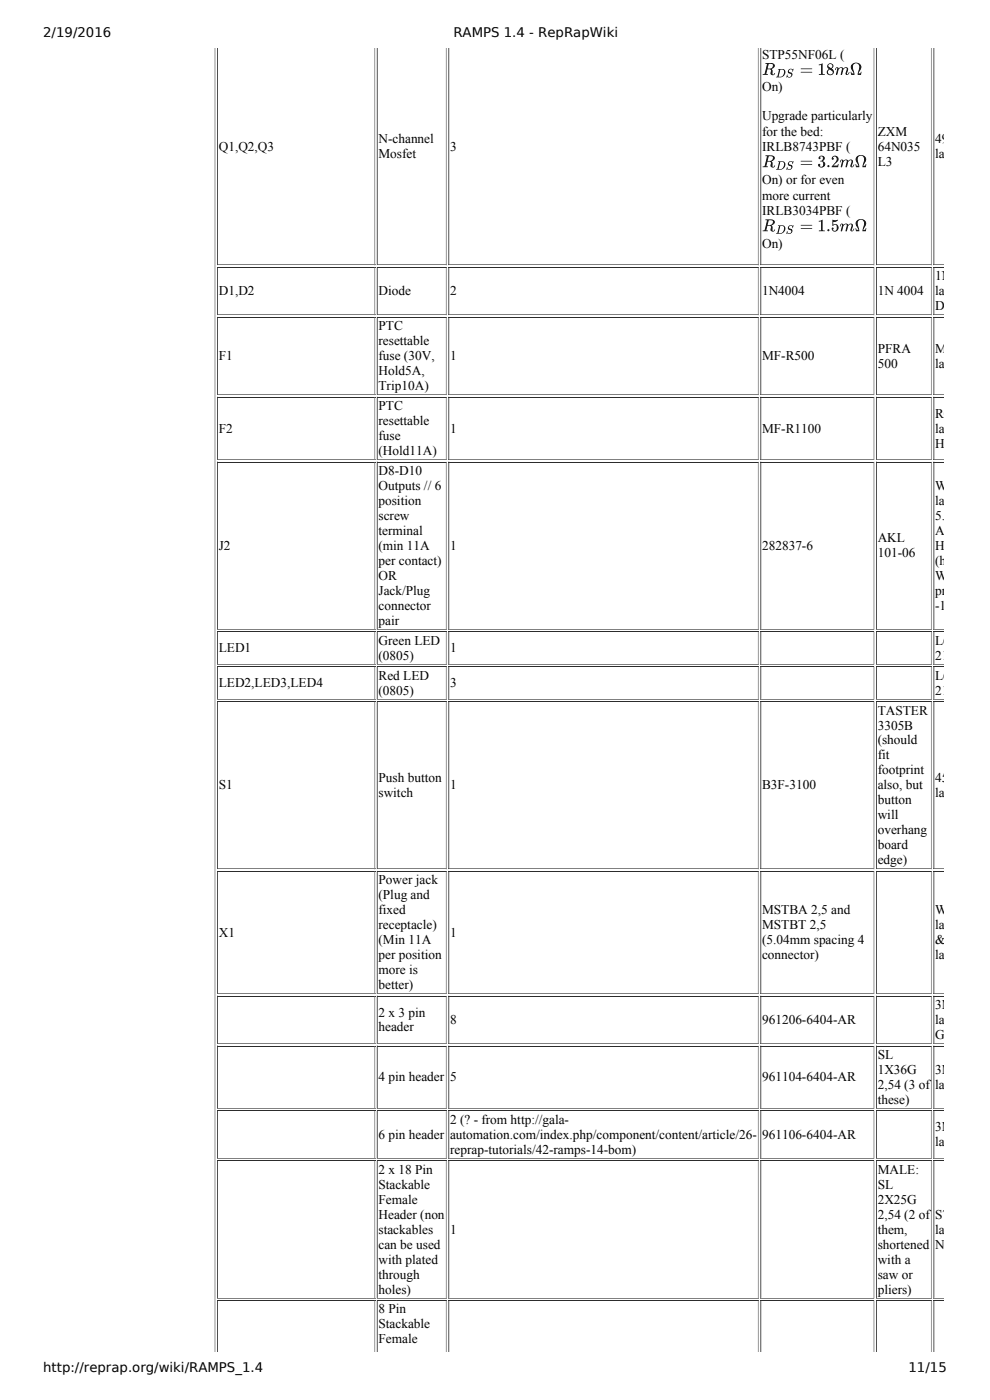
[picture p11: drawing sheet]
<svg xmlns="http://www.w3.org/2000/svg" width="210mm" height="297mm" viewBox="0 0 210 297" stroke-linecap="round" stroke-linejoin="round" font-family="sans-serif">
<g fill="none" stroke="#808080" stroke-width=".21">
<path d="M45.7 10.2v277M79.6 10.2v46.2M94.8 10.2v46.2M161 10.2v46.2M185.6 10.2v46.2M197.8 10.2v46.2M46.1 56.3h33.6M79.6 56.7v10.3M80 56.3h14.9M94.8 56.7v10.3M95.2 56.3h65.9M161 56.7v10.3"/>
<path d="M161.5 56.3h24.2M185.6 56.7v10.3M186.1 56.3h11.8M197.8 56.7v10.3M198.2 56.3h2.2M46.1 66.9h33.6M79.6 67.3v16.6M80 66.9h14.9M94.8 67.3v16.6M95.2 66.9h65.9M161 67.3v16.6M161.5 66.9h24.2"/>
<path d="M185.6 67.3v16.6M186.1 66.9h11.8M197.8 67.3v16.6M198.2 66.9h2.2M46.1 83.8h33.6M46.1 97.6h33.6M79.6 84.3v13.4M79.6 98.1v35.7M80 83.8h14.9M80 97.6h14.9M94.8 84.3v13.4M94.8 98.1v35.7"/>
<path d="M95.2 83.8h65.9M95.2 97.6h65.9M161 84.3v13.4M161 98.1v35.7M161.5 83.8h24.2M161.5 97.6h24.2M185.6 84.3v13.4M185.6 98.1v35.7M186.1 83.8h11.8M186.1 97.6h11.8M197.8 84.3v13.4M197.8 98.1v35.7"/>
<path d="M198.2 83.8h2.2M198.2 97.6h2.2M46.1 133.7h33.6M79.6 134.1v7.1M80 133.7h14.9M94.8 134.1v7.1M95.2 133.7h65.9M161 134.1v7.1M161.5 133.7h24.2M185.6 134.1v7.1M186.1 133.7h11.8M197.8 134.1v7.1"/>
<path d="M198.2 133.7h2.2M46.1 141.1h33.6M46.1 148.5h33.6M79.6 141.5v7.1M79.6 149v35.7M80 141.1h14.9M80 148.5h14.9M94.8 141.5v7.1M94.8 149v35.7M95.2 141.1h65.9M95.2 148.5h65.9M161 141.5v7.1"/>
<path d="M161 149v35.7M161.5 141.1h24.2M161.5 148.5h24.2M185.6 141.5v7.1M185.6 149v35.7M186.1 141.1h11.8M186.1 148.5h11.8M197.8 141.5v7.1M197.8 149v35.7M198.2 141.1h2.2M198.2 148.5h2.2M46.1 184.6h33.6"/>
<path d="M79.6 185v26.2M80 184.6h14.9M94.8 185v26.2M95.2 184.6h65.9M161 185v26.2M161.5 184.6h24.2M185.6 185v26.2M186.1 184.6h11.8M197.8 185v26.2M198.2 184.6h2.2M46.1 211.1h33.6M79.6 211.5v10.3"/>
<path d="M80 211.1h14.9M94.8 211.5v10.3M95.2 211.1h65.9M161 211.5v10.3M161.5 211.1h24.2M185.6 211.5v10.3M186.1 211.1h11.8M197.8 211.5v10.3M198.2 211.1h2.2M46.1 221.7h33.6M46.1 235.5h33.6M79.6 222.1v13.4"/>
<path d="M79.6 235.9v10.2M80 221.7h14.9M80 235.5h14.9M94.8 222.1v13.4M94.8 235.9v10.2M95.2 221.7h65.9M95.2 235.5h65.9M161 222.1v13.4M161 235.9v10.2M161.5 221.7h24.2M161.5 235.5h24.2M185.6 222.1v13.4"/>
<path d="M185.6 235.9v10.2M186.1 221.7h11.8M186.1 235.5h11.8M197.8 222.1v13.4M197.8 235.9v10.2M198.2 221.7h2.2M198.2 235.5h2.2M46.1 246.1h33.6M79.6 246.5v29.3M80 246.1h14.9M94.8 246.5v29.3M95.2 246.1h65.9"/>
<path d="M161 246.5v29.3M161.5 246.1h24.2M185.6 246.5v29.3M186.1 246.1h11.8M197.8 246.5v29.3M198.2 246.1h2.2M46.1 275.7h33.6M79.6 276.2v11M80 275.7h14.9M94.8 276.2v11M95.2 275.7h65.9M161 276.2v11"/>
<path d="M161.5 275.7h24.2M185.6 276.2v11M186.1 275.7h11.8M197.8 276.2v11M198.2 275.7h2.2"/>
</g>
<g fill="none" stroke="#2c2c2c" stroke-width=".21">
<path d="M46.2 10.2v46.2M80.1 10.2v46.2M95.3 10.2v46.2M161.6 10.2v46.2M186.1 10.2v46.2M198.3 10.2v46.2M46.1 56.8h33.6M46.2 56.7v10.3M80 56.8h14.9M80.1 56.7v10.3M95.2 56.8h65.9M95.3 56.7v10.3"/>
<path d="M161.5 56.8h24.2M161.6 56.7v10.3M186.1 56.8h11.8M186.1 56.7v10.3M198.2 56.8h2.2M198.3 56.7v10.3M46.1 67.4h33.6M46.2 67.3v16.6M80 67.4h14.9M80.1 67.3v16.6M95.2 67.4h65.9M95.3 67.3v16.6"/>
<path d="M161.5 67.4h24.2M161.6 67.3v16.6M186.1 67.4h11.8M186.1 67.3v16.6M198.2 67.4h2.2M198.3 67.3v16.6M46.1 84.4h33.6M46.1 98.2h33.6M46.2 84.3v13.4M46.2 98.1v35.7M80 84.4h14.9M80 98.2h14.9"/>
<path d="M80.1 84.3v13.4M80.1 98.1v35.7M95.2 84.4h65.9M95.2 98.2h65.9M95.3 84.3v13.4M95.3 98.1v35.7M161.5 84.4h24.2M161.5 98.2h24.2M161.6 84.3v13.4M161.6 98.1v35.7M186.1 84.4h11.8M186.1 98.2h11.8"/>
<path d="M186.1 84.3v13.4M186.1 98.1v35.7M198.2 84.4h2.2M198.2 98.2h2.2M198.3 84.3v13.4M198.3 98.1v35.7M46.1 134.2h33.6M46.2 134.1v7.1M80 134.2h14.9M80.1 134.1v7.1M95.2 134.2h65.9M95.3 134.1v7.1"/>
<path d="M161.5 134.2h24.2M161.6 134.1v7.1M186.1 134.2h11.8M186.1 134.1v7.1M198.2 134.2h2.2M198.3 134.1v7.1M46.1 141.6h33.6M46.1 149h33.6M46.2 141.5v7.1M46.2 149v35.7M80 141.6h14.9M80 149h14.9"/>
<path d="M80.1 141.5v7.1M80.1 149v35.7M95.2 141.6h65.9M95.2 149h65.9M95.3 141.5v7.1M95.3 149v35.7M161.5 141.6h24.2M161.5 149h24.2M161.6 141.5v7.1M161.6 149v35.7M186.1 141.6h11.8M186.1 149h11.8"/>
<path d="M186.1 141.5v7.1M186.1 149v35.7M198.2 141.6h2.2M198.2 149h2.2M198.3 141.5v7.1M198.3 149v35.7M46.1 185.1h33.6M46.2 185v26.2M80 185.1h14.9M80.1 185v26.2M95.2 185.1h65.9M95.3 185v26.2"/>
<path d="M161.5 185.1h24.2M161.6 185v26.2M186.1 185.1h11.8M186.1 185v26.2M198.2 185.1h2.2M198.3 185v26.2M46.1 211.6h33.6M46.2 211.5v10.3M80 211.6h14.9M80.1 211.5v10.3M95.2 211.6h65.9M95.3 211.5v10.3"/>
<path d="M161.5 211.6h24.2M161.6 211.5v10.3M186.1 211.6h11.8M186.1 211.5v10.3M198.2 211.6h2.2M198.3 211.5v10.3M46.1 222.2h33.6M46.1 236h33.6M46.2 222.1v13.4M46.2 235.9v10.2M80 222.2h14.9M80 236h14.9"/>
<path d="M80.1 222.1v13.4M80.1 235.9v10.2M95.2 222.2h65.9M95.2 236h65.9M95.3 222.1v13.4M95.3 235.9v10.2M161.5 222.2h24.2M161.5 236h24.2M161.6 222.1v13.4M161.6 235.9v10.2M186.1 222.2h11.8M186.1 236h11.8"/>
<path d="M186.1 222.1v13.4M186.1 235.9v10.2M198.2 222.2h2.2M198.2 236h2.2M198.3 222.1v13.4M198.3 235.9v10.2M46.1 246.6h33.6M46.2 246.5v29.3M80 246.6h14.9M80.1 246.5v29.3M95.2 246.6h65.9M95.3 246.5v29.3"/>
<path d="M161.5 246.6h24.2M161.6 246.5v29.3M186.1 246.6h11.8M186.1 246.5v29.3M198.2 246.6h2.2M198.3 246.5v29.3M46.1 276.3h33.6M46.2 276.2v11M80 276.3h14.9M80.1 276.2v11M95.2 276.3h65.9M95.3 276.2v11"/>
<path d="M161.5 276.3h24.2M161.6 276.2v11M186.1 276.3h11.8M186.1 276.2v11M198.2 276.3h2.2M198.3 276.2v11"/>
</g>
<g font-size="3.7">
<text x="161.8" y="15.9">R</text>
<text x="169.8" y="15.9">= 18mΩ</text>
<text x="161.8" y="35.5">R</text>
<text x="169.8" y="35.5">= 3.2mΩ</text>
<text x="161.8" y="49.1">R</text>
<text x="169.8" y="49.1">= 1.5mΩ</text>
</g>
<g font-size="2.8">
<text x="9.2" y="7.8">2/19/2016</text>
<text x="96.3" y="7.8">RAMPS 1.4 - RepRapWiki</text>
<text x="161.8" y="12.5">STP55NF06L (</text>
<text x="161.8" y="19.3">On)</text>
<text x="161.8" y="25.4">Upgrade particularly</text>
<text x="161.8" y="28.8">for the bed:</text>
<text x="186.4" y="28.8">ZXM</text>
<text x="46.5" y="32">Q1,Q2,Q3</text>
<text x="80.4" y="30.4">N­channel</text>
<text x="80.4" y="33.6">Mosfet</text>
<text x="95.6" y="32">3</text>
<text x="161.8" y="32.2">IRLB8743PBF (</text>
<text x="186.4" y="32">64N035</text>
<text x="186.4" y="35.2">L3</text>
<text x="198.6" y="30.4">497­6742­</text>
<text x="198.6" y="33.6">la</text>
<text x="200.6" y="33.6">ng=en&amp;s</text>
<text x="161.8" y="39">On) or for even</text>
<text x="161.8" y="42.4">more current</text>
<text x="161.8" y="45.8">IRLB3034PBF (</text>
<text x="161.8" y="52.7">On)</text>
<text x="198.6" y="59.5">1N4004FS</text>
<text x="46.5" y="62.7">D1,D2</text>
<text x="80.4" y="62.7">Diode</text>
<text x="95.6" y="62.7">2</text>
<text x="161.8" y="62.7">1N4004</text>
<text x="186.4" y="62.7">1N 4004</text>
<text x="198.6" y="62.7">la</text>
<text x="198.6" y="65.9">D</text>
<text x="200.6" y="62.7">ng=en&amp;s</text>
<text x="80.4" y="70.1">PTC</text>
<text x="46.5" y="76.5">F1</text>
<text x="80.4" y="73.3">resettable</text>
<text x="80.4" y="76.5">fuse (30V,</text>
<text x="95.6" y="76.5">1</text>
<text x="161.8" y="76.5">MF­R500</text>
<text x="186.4" y="74.9">PFRA</text>
<text x="198.6" y="74.9">M</text>
<text x="80.4" y="79.7">Hold5A,</text>
<text x="80.4" y="82.9">Trip10A)</text>
<text x="186.4" y="78.1">500</text>
<text x="198.6" y="78.1">la</text>
<text x="200.6" y="78.1">ng=en&amp;s</text>
<text x="80.4" y="87.1">PTC</text>
<text x="198.6" y="88.7">R</text>
<text x="200.5" y="88.7">GEF1100</text>
<text x="46.5" y="91.9">F2</text>
<text x="80.4" y="90.3">resettable</text>
<text x="80.4" y="93.5">fuse</text>
<text x="95.6" y="91.9">1</text>
<text x="161.8" y="91.9">MF­R1100</text>
<text x="198.6" y="91.9">la</text>
<text x="198.6" y="95.1">H</text>
<text x="200.6" y="91.9">ng=en&amp;s</text>
<text x="80.4" y="96.7">(Hold11A)</text>
<text x="80.4" y="100.9">D8­D10</text>
<text x="80.4" y="104.1">Outputs // 6</text>
<text x="80.4" y="107.3">position</text>
<text x="198.6" y="104.1">WM7857­</text>
<text x="198.6" y="107.3">la</text>
<text x="200.6" y="107.3">ng=en&amp;s</text>
<text x="80.4" y="110.4">screw</text>
<text x="80.4" y="113.6">terminal</text>
<text x="198.6" y="110.4">5.</text>
<text x="198.6" y="113.6">A</text>
<text x="46.5" y="116.8">J2</text>
<text x="80.4" y="116.8">(min 11A</text>
<text x="80.4" y="120">per contact)</text>
<text x="95.6" y="116.8">1</text>
<text x="161.8" y="116.8">282837­6</text>
<text x="186.4" y="115.2">AKL</text>
<text x="186.4" y="118.4">101­06</text>
<text x="198.6" y="116.8">H</text>
<text x="198.6" y="120">(h</text>
<text x="80.4" y="123.2">OR</text>
<text x="198.6" y="123.2">WT.z_head</text>
<text x="80.4" y="126.3">Jack/Plug</text>
<text x="80.4" y="129.5">connector</text>
<text x="198.6" y="126.3">pr</text>
<text x="198.6" y="129.5">­1</text>
<text x="80.4" y="132.7">pair</text>
<text x="80.4" y="136.9">Green LED</text>
<text x="198.6" y="136.9">L62505CT</text>
<text x="46.5" y="138.5">LED1</text>
<text x="80.4" y="140.1">(0805)</text>
<text x="95.6" y="138.5">1</text>
<text x="198.6" y="140.1">21VGD%2</text>
<text x="46.5" y="146">LED2,LED3,LED4</text>
<text x="80.4" y="144.4">Red LED</text>
<text x="80.4" y="147.5">(0805)</text>
<text x="95.6" y="146">3</text>
<text x="198.6" y="144.4">L62501CT</text>
<text x="198.6" y="147.5">21VRD%2F</text>
<text x="186.4" y="151.8">TASTER</text>
<text x="186.4" y="155">3305B</text>
<text x="186.4" y="158.1">(should</text>
<text x="186.4" y="161.3">fit</text>
<text x="46.5" y="167.7">S1</text>
<text x="80.4" y="166.1">Push button</text>
<text x="95.6" y="167.7">1</text>
<text x="161.8" y="167.7">B3F­3100</text>
<text x="186.4" y="164.5">footprint</text>
<text x="186.4" y="167.7">also, but</text>
<text x="198.6" y="166.1">450­1648­</text>
<text x="80.4" y="169.3">switch</text>
<text x="186.4" y="170.9">button</text>
<text x="198.6" y="169.3">la</text>
<text x="200.6" y="169.3">ng=en&amp;s</text>
<text x="186.4" y="174.1">will</text>
<text x="186.4" y="177.2">overhang</text>
<text x="186.4" y="180.4">board</text>
<text x="186.4" y="183.6">edge)</text>
<text x="80.4" y="187.8">Power jack</text>
<text x="80.4" y="191">(Plug and</text>
<text x="80.4" y="194.2">fixed</text>
<text x="80.4" y="197.4">receptacle)</text>
<text x="161.8" y="194.2">MSTBA 2,5 and</text>
<text x="161.8" y="197.4">MSTBT 2,5</text>
<text x="198.6" y="194.2">WM7847­</text>
<text x="198.6" y="197.4">la</text>
<text x="200.6" y="197.4">ng=en&amp;s</text>
<text x="46.5" y="199">X1</text>
<text x="80.4" y="200.6">(Min 11A</text>
<text x="80.4" y="203.7">per position</text>
<text x="95.6" y="199">1</text>
<text x="161.8" y="200.6">(5.04mm spacing 4</text>
<text x="161.8" y="203.7">connector)</text>
<text x="198.6" y="200.6">&amp;</text>
<text x="198.6" y="203.7">la</text>
<text x="200.6" y="203.7">ng=en&amp;s</text>
<text x="80.4" y="206.9">more is</text>
<text x="80.4" y="210.1">better)</text>
<text x="80.4" y="215.9">2 x 3 pin</text>
<text x="198.6" y="214.3">3M9459­ND</text>
<text x="80.4" y="219.1">header</text>
<text x="95.6" y="217.5">8</text>
<text x="161.8" y="217.5">961206­6404­AR</text>
<text x="198.6" y="217.5">la</text>
<text x="198.6" y="220.7">G</text>
<text x="200.6" y="217.5">ng=en&amp;s</text>
<text x="186.4" y="224.9">SL</text>
<text x="80.4" y="229.7">4 pin header</text>
<text x="95.6" y="229.7">5</text>
<text x="161.8" y="229.7">961104­6404­AR</text>
<text x="186.4" y="228.1">1X36G</text>
<text x="186.4" y="231.3">2,54 (3 of</text>
<text x="198.6" y="228.1">3M9449­ND</text>
<text x="198.6" y="231.3">la</text>
<text x="200.6" y="231.3">ng=en&amp;s</text>
<text x="95.6" y="238.7">2 (? ­ from http://gala-</text>
<text x="186.4" y="234.5">these)</text>
<text x="80.4" y="241.9">6 pin header</text>
<text x="95.6" y="241.9">automation.com/index.php/component/content/article/26­</text>
<text x="95.6" y="245.1">reprap­tutorials/42­ramps­14­bom)</text>
<text x="161.8" y="241.9">961106­6404­AR</text>
<text x="198.6" y="240.3">3M9451­ND</text>
<text x="198.6" y="243.5">la</text>
<text x="200.6" y="243.5">ng=en&amp;s</text>
<text x="80.4" y="249.3">2 x 18 Pin</text>
<text x="186.4" y="249.3">MALE:</text>
<text x="80.4" y="252.5">Stackable</text>
<text x="80.4" y="255.7">Female</text>
<text x="186.4" y="252.5">SL</text>
<text x="186.4" y="255.7">2X25G</text>
<text x="80.4" y="258.9">Header (non</text>
<text x="80.4" y="262.1">stackables</text>
<text x="95.6" y="262.1">1</text>
<text x="186.4" y="258.9">2,54 (2 of</text>
<text x="186.4" y="262.1">them,</text>
<text x="198.6" y="258.9">S7121­ND</text>
<text x="198.6" y="262.1">la</text>
<text x="200.6" y="262.1">ng=en&amp;s</text>
<text x="80.4" y="265.2">can be used</text>
<text x="80.4" y="268.4">with plated</text>
<text x="186.4" y="265.2">shortened</text>
<text x="186.4" y="268.4">with a</text>
<text x="198.6" y="265.2">N</text>
<text x="80.4" y="271.6">through</text>
<text x="80.4" y="274.8">holes)</text>
<text x="186.4" y="271.6">saw or</text>
<text x="186.4" y="274.8">pliers)</text>
<text x="80.4" y="279">8 Pin</text>
<text x="80.4" y="282.2">Stackable</text>
<text x="80.4" y="285.4">Female</text>
<text x="9.2" y="291.4">http://reprap.org/wiki/RAMPS_1.4</text>
<text x="193" y="291.4">11/15</text>
</g>
<g font-size="2.6">
<text x="164.7" y="16.4">DS</text>
<text x="164.7" y="36">DS</text>
<text x="164.7" y="49.7">DS</text>
</g>
</svg>
